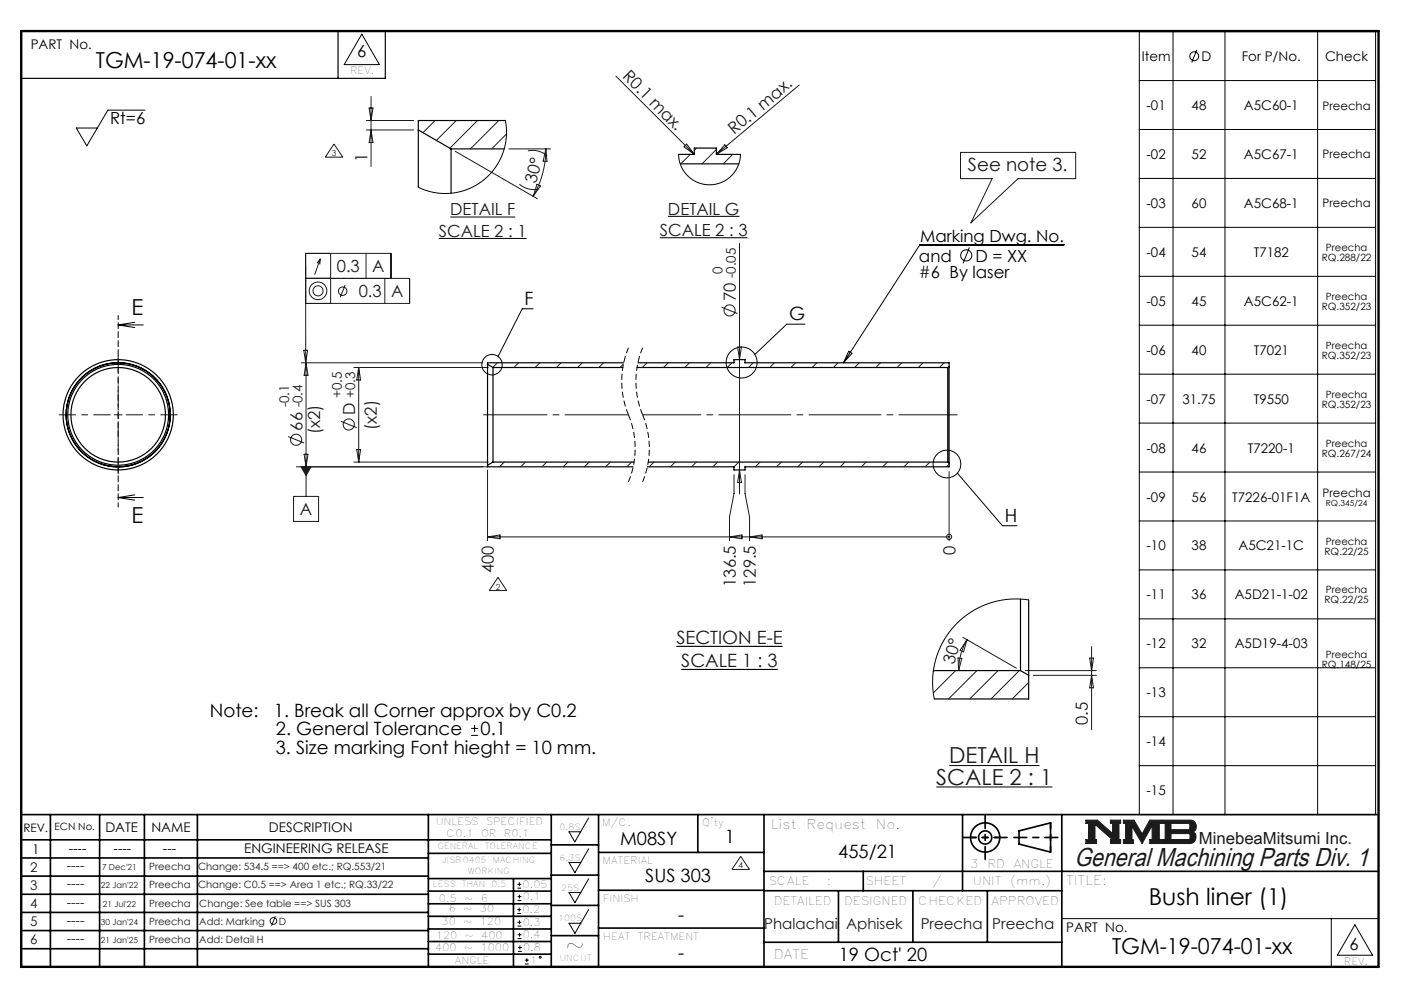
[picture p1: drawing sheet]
<svg xmlns="http://www.w3.org/2000/svg" width="297mm" height="210mm" viewBox="0 0 297 210" stroke-linecap="round" stroke-linejoin="round" font-family="sans-serif">
<g fill="none" stroke="#000" stroke-width=".35">
<path d="M4.5 172.3h287.1M4.5 177.6h112.1M10.7 172.3v32.2M21.1 172.3v32.2M30.5 172.3v32.2M41.8 172.3v32.2M90.6 172.3v32.2M116.6 172.3v32.2M116.6 178.7h10M126.6 172.3v32.2M147.6 172.3v8M161.6 172.3v32.2"/>
<path d="M203.6 172.3v16.1M215.6 175.7l6.6-1.7v6.2l-6.6-1.7zM224.6 172.3v32.2M4.5 185.3h86.1M4.5 181.4h86.1M4.5 189.1h86.1M4.5 193h86.1M4.5 196.8h86.1M90.6 199.1h26M90.6 193.8h26M90.6 188.5h26M90.6 191.1h26"/>
<path d="M90.6 180.5h26M90.6 185.8h26M90.6 196.5h26M108.6 185.8v18.5M116.6 185.1h10M116.6 191.5h10M116.6 197.9h10M126.6 196.3h35M126.6 188.3h35M126.6 180.3h35M161.6 184.3h130M161.6 199.3h63"/>
<path d="M161.6 188.4h63M177.4 188.4v10.9M182.6 184.3v4.1M193.1 188.4v10.9M208.9 188.4v10.9M4.5 200.6h86.1M90.6 201.8h26"/>
<circle cx="208.4" cy="177.1" r="3.1"/>
<circle cx="208.4" cy="177.1" r="1.39"/>
</g>
<path d="M203.2 32.2h24.3v5.6h-12.1l-10 9.3 4.5-9.3h-6.7zM229.7 173.4h2.4l3.3 2.9v-2.2h-.5v-.7h2.2v.7h-.4v3.4h.4v.9h-2.2v-.8h.4l-3.7-3.2v3.2h.4v.8h-2.3v-.8h.6v-3.5h-.6zM237.6 173.4h2.3l1.7 3 1.6-3h2.5v.7h-.5v3.4h.5v.9h-2.5v-.9h.5v-2.9l-2.1 3.8-2.1-3.6v2.8h.3v.8h-2.2v-.9h.5v-3.4h-.5zM245.9 173.4h6a1.34 1.34 0 0 1 1.1 1.1 1.34 1.34 0 0 1-.6 1.4 1.33 1.33 0 0 1 .5 1.5 1.33 1.33 0 0 1-1.2 1h-5.8v-.9h.6v-3.4h-.6zM247.7 174.1l3.8 .1 .2 .2v.8l-.3 .3h-3.7zM247.7 176.3h3.8l.2 .2v.8l-.3 .2h-3.7z" fill="none" stroke="#191924" stroke-width=".21"/>
<path d="M76.5 7.2l3.8 6.5h-7.5zM124.5 173l-2.9 5-1.2-2.1h2.4M124.5 179.5l-2.9 5.1-1.2-2.2h2.4M124.5 185.8l-2.9 5.1-1.2-2.1h2.4M124.5 192.3l-2.9 5.1-1.2-2.1h2.4M224.6 194.3h67M281.6 194.3v10.2M286.6 195.6l3.7 6.4h-7.4z" fill="none" stroke="#000" stroke-width=".21"/>
<path d="M4.5 6.6h287.1" fill="none" stroke="#000" stroke-width=".21" stroke-dasharray="6.3 1.3 1.3 1.3" stroke-dashoffset="1.9"/>
<path d="M71.5 6.6v10M81.5 6.6v10h-77" fill="none" stroke="#000" stroke-width=".25"/>
<path d="M205.3 177.1h6.2M222.2 174v6.2" fill="none" stroke="#000" stroke-width=".35" stroke-dasharray="15.2 1.3 1.3 1.3" stroke-dashoffset="14.1"/>
<path d="M203.8 177.1h9.2M208.4 172.5v9.2M214.5 177.1h9.3" fill="none" stroke="#000" stroke-width=".35" stroke-dasharray="15.2 1.3 1.3 1.3" stroke-dashoffset="12.5"/>
<path d="M4.5 6.6h287.1v197.9h-287.1z" fill="none" stroke="#000" stroke-width=".5"/>
<path d="M229.7 173.4v.7h.6v3.5h-.6v.8h2.3v-.8h-.4v-3.2l3.7 3.2h-.4v.8h2.2v-.9h-.4v-3.4h.4v-.7h-2.2v.7h.5v2.2l-3.3-2.9zM237.6 173.4v.7h.5v3.4h-.5v.9h2.2v-.8h-.3v-2.8l2.1 3.6 2.1-3.8v2.9h-.5v.9h2.5v-.9h-.5v-3.4h.5v-.7h-2.5l-1.6 3-1.7-3zM247.7 176.3h3.8l.2 .2v.8l-.3 .2h-3.7zM245.9 173.4v.7h.6v3.4h-.6v.9l6.3-.1 .5-.4 .3-.8-.1-.7-.5-.5a1.34 1.34 0 0 0 .6-1.4 1.34 1.34 0 0 0-1.1-1.1zM247.7 174.1h3.7l.3 .3v.8l-.3 .3h-3.7z" fill-rule="evenodd" fill="#191924"/>
<g fill="none" stroke="#191924" stroke-width=".21">
<path d="M130.3 16.1l16.6 16.5M169.1 18l-17.5 14.6M70.7 30.5l1.8 2.7h-3.7zM77.5 27.5h10M77.5 25.5h10M78.1 22.8h.8l-.4 2.7zM78.5 20.4v14.8M78.5 27.5l.4 2.6h-.8zM96.3 32l17.4 10M107.7 31.5h8.8M109.9 38.9a4.7 4.7 0 0 0 4 1.1M111.7 31.9a4.7 4.7 0 0 1 4 1.1"/>
<path d="M113.6 39l.7 .3-1.5 2.2zM115.5 31.5a20.1 20.1 0 0 1-2.7 10M115.5 31.5l.2 2.7-.8-.1zM145.3 30.5l1.6 2.1-2.2-1.5zM153.3 30.6l.5 .6-2.2 1.4zM64.7 58.9h21.9v5.3h-21.9v-10.6h18v5.3M64.7 56.2v20.5M67.8 54.7l-.8 1M67.8 54.7l-.2 1.2M67.8 54.7l-1.2 3.4M69.9 53.6v10.6M77.4 53.6v5.3"/>
<path d="M81.4 58.9v5.3M156.4 51.4v53.1M63.7 76.7h38.4M64.3 74.1h.8l-.4 2.6zM64.7 76.7v28.3M64.7 76.7l.4 2.7h-.8zM73 60.3l-1 2.6M74.9 77.7h28.4M75.9 77.7v20M75.9 77.7l.4 2.7h-.8zM152.7 65l3.3 1.3M156 73.4h.8l-.4 2.7z"/>
<path d="M24.2 87.7h1.6M25 86.9v1.7M61 92.3l3.3 1.4M62.7 98.7h40.4M63.7 98.7h2.1l-1.1 1.9zM64.3 96.1h.8l-.4 2.6zM72.1 89.1l3.4 1.3M74.9 97.7h28.4M75.5 95.1h.8l-.4 2.6zM103.1 99.4v15M156.4 99.4l.4 2.6h-.8zM200.8 99.7v14.7"/>
<path d="M62.1 105h5.3v5.3h-5.3zM103.1 113.5h97.7M103.1 113.5l2.7-.4v.8zM154.3 113.5l2.7-.4v.8zM155.3 100.4v4l-1 5v5M157.6 100.4v4l1 5v5M158.6 113.5l2.6-.4v.8zM200.8 113.5h.1M105.3 122.1l1.9 2.8h-3.7zM202.7 139.1l.8 .1-.7 2.6zM203.7 134.8l11.3 6.5M204.5 135.3a13.1 13.1 0 0 0-1.7 6.5"/>
<path d="M204.5 135.3l-.7 2.6-.7-.4zM230.5 139.2h.8l-.4 2.6zM230.9 136.7v17.6M216.9 141.8h15M218.6 142.8h13.3M230.9 142.8l.4 2.7h-.8zM58.2 193.8l-.8 2M156.7 181.1l1.8 2.8h-3.7z"/>
<circle cx="67.3" cy="61.5" r="1.07"/>
<circle cx="67.3" cy="61.5" r="1.87"/>
<circle cx="72.5" cy="61.6" r=".89"/>
<circle cx="154.3" cy="65.6" r="1.18"/>
<circle cx="62.6" cy="93" r="1.18"/>
<circle cx="73.8" cy="89.8" r="1.18"/>
<circle cx="200.8" cy="113.5" r=".54"/>
<circle cx="57.8" cy="194.8" r=".71"/>
</g>
<path d="M143.1 136.7h22.4M144.1 141.6h20.4" fill="none" stroke="#000" stroke-width=".24"/>
<g fill="none" stroke="#000" stroke-width=".21">
<path d="M241 6.7h50v165.6h-50zM241 17h50M248.1 6.7v165.6M253.2 10.5l-1.1 2.7M259.1 6.7v165.6M278.7 6.7v165.6M30.7 23.3h-7.9l-4.4 7.6-2.3-3.8h4.5M241 27.4h50M241 37.7h50M92.8 50.4h18.6M95.2 45.9h13.8M139.6 50.3h18.5"/>
<path d="M141.3 45.8h15.1M205.1 52.3l-1.4 3.4M225.1 51.8h-30.5l-16.2 24.9M241 48.1h50M241 58.4h50M25 68.7h5.3M25 68.7l3.5 .6M28.5 68.2l-3.5 .5M112.8 65.3h-2.3l-5.1 10.1M170.3 68.6h-3.9l-6.7 6.4M179.5 74.3l.7 .4-1.8 2zM241 68.8h50"/>
<path d="M241 79.1h50M241 89.5h50M241 99.8h50M25 105.2h5.3M25 105.2l3.5 .6M28.5 104.7l-3.5 .5M202.5 100.1l9.6 11.1h3.1M241 110.2h50M241 120.5h50M241 130.9h50M99.7 155.5h1.4M99.7 154h1.4"/>
<path d="M100.4 153.3v1.5M241 141.2h50M241 151.6h50M198.1 166.4h24.5M200.8 161.9h19.1M241 161.9h50M109.4 193.2h.8M109.4 192.4h.8M109.5 187.8h.8M109.5 187h.8M109.5 195.9h.8M109.5 195h.8"/>
<path d="M109.5 190.4h.8M109.5 189.6h.8M109.5 198.5h.8M109.5 197.7h.8M109.8 192v.8M109.9 186.6v.8M109.9 194.6v.8M109.9 189.2v.8M109.9 197.3v.8M110 200v.8M109.6 201.2h.8M109.6 200.4h.8"/>
<path d="M111 203.9h.9M111 203h.9M111.4 202.6v.9"/>
<circle cx="252.6" cy="11.9" r=".94"/>
<circle cx="204.4" cy="54" r="1.18"/>
<circle cx="104.1" cy="77.1" r="2.16"/>
<circle cx="156.9" cy="76.7" r="3.3"/>
<circle cx="200.3" cy="98.1" r="2.93"/>
<circle cx="114.3" cy="202.4" r=".2"/>
</g>
<path d="M132.9 73.5a18.4 18.4 0 0 0 0 14.2M135.9 73.5a18.4 18.4 0 0 0 0 14.2M132.9 87.7a18.4 18.4 0 0 1 0 14.2M135.9 87.7a18.4 18.4 0 0 1 0 14.2" fill="none" stroke="#000" stroke-width=".21" stroke-dasharray="1.3 .6" stroke-linecap="butt"/>
<path d="M25 66.7v40.5" fill="none" stroke="#000" stroke-width=".21" stroke-dasharray="1.3 .6" stroke-dashoffset=".4"/>
<path d="M132.9 87.7h-30.6" fill="none" stroke="#191924" stroke-width=".21" stroke-dasharray="15.2 1.3 1.3 1.3" stroke-dashoffset="1.8"/>
<path d="M202.5 87.7h-66.6" fill="none" stroke="#191924" stroke-width=".21" stroke-dasharray="15.2 1.3 1.3 1.3" stroke-dashoffset="2.9"/>
<path d="M23.3 87.7h-10.8M25 86.1v-10.9M25 89.4v10.8M26.7 87.7h10.8" fill="none" stroke="#191924" stroke-width=".21" stroke-dasharray="15.2 1.3 1.3 1.3" stroke-dashoffset="11.7"/>
<path d="M63.7 98.7h2.1l-1.1 1.9z" fill="#191924"/>
<g fill="none" stroke="#000" stroke-width=".25">
<path d="M88.5 27.5v12.1M88.5 27.5l6.9 4M95.4 31.5v9.4M95.4 31.5h11.3M106.9 25.5h-18.4v2M143.5 32.7l3.3-.1 .1-1.3h4.6l.1 1.4h5M143.9 34.7h12.4M103.1 77.1v21.3M103.1 77.1l1.2 .6M104.3 77.7v20M104.3 77.7h27.5M131.9 76.7h-28.8v.4"/>
<path d="M134.8 77.7h65.7M134.9 76.7h20.3l.1-.6h2.3v.6h43.2v.9M200.5 77.7v20M200.8 77.6v20.3M200.8 77.6l-.3 .1M103.1 98.4v.3h30.8M104.3 97.7h29.8M104.3 97.7l-1.2 .7M137.1 97.7h63.4M200.5 97.7l.3 .2M200.8 97.9v.8h-43.2v.7h-2.3l-.1-.7h-18.3M215.9 126.7v15.1"/>
<path d="M217.6 126.9v15.9M197.5 141.8h18.4M215.9 141.8l1.7 1M217.6 142.8v5h-20"/>
<circle cx="25" cy="87.7" r="11"/>
<circle cx="25" cy="87.7" r="11.7"/>
<circle cx="25" cy="87.7" r="10"/>
<circle cx="25" cy="87.7" r="10.7"/>
</g>
<g fill="none" stroke="#191924" stroke-width=".21">
<path d="M92 25.5l-2.5 2.6M96.5 25.5l-4.2 4.2M101 25.5l-5.8 5.8M105.5 25.5l-6 6M107.1 28.3l-3.1 3.2M146 32.7l-2 2M147.3 31.3l-.4 .5M151.5 31.6l-3 3.1M155 32.7l-2 2M105.2 76.7l-1 1M109.7 76.7l-1 1M114.2 76.7l-1 1"/>
<path d="M118.7 76.7l-1 1M123.2 76.7l-1 1M127.7 76.7l-1 1M131.9 77l-.7 .7M136.9 76.7l-1 1M141.4 76.7l-1 1M145.9 76.7l-1 1M150.3 76.7l-1 1M154.8 76.7l-1 1M155.5 76.1l-.2 .2M159.3 76.7l-1 1M163.8 76.7l-1 1"/>
<path d="M168.3 76.7l-1 1M172.8 76.7l-1 1M177.3 76.7l-1 1M181.8 76.7l-1 1M186.3 76.7l-1 1M190.8 76.7l-1 1M195.2 76.7l-1 1M199.7 76.7l-1 1M106.7 97.7l-1 1M111.2 97.7l-1 1M115.7 97.7l-1 1M120.1 97.7l-1 1"/>
<path d="M124.6 97.7l-1 1M129.1 97.7l-1 1M133.6 97.7l-1 1M138.3 97.7l-1 1M142.8 97.7l-1 1M147.3 97.7l-1 1M151.8 97.7l-1 1M156.3 97.7l-1 1M160.8 97.7l-1 1M165.3 97.7l-1 1M169.8 97.7l-1 1M174.2 97.7l-1 1"/>
<path d="M178.7 97.7l-1 1M183.2 97.7l-1 1M187.7 97.7l-1 1M192.2 97.7l-1 1M196.7 97.7l-1 1M200.8 98.1l-.6 .6M197.7 141.8l-.3 .3M202.2 141.8l-4.8 4.7M206.6 141.8l-6 6M211.1 141.8l-6 6M215.6 141.8l-6 6M217.6 144.3l-3.5 3.5"/>
</g>
<path d="M106.9 25.5l.2 1.7v1.9l-.3 1.8-.5 1.7-.8 1.7-.9 1.4-1.2 1.3-1.3 1.3-1.5 .9-1.6 .8-1.8 .6-1.7 .3h-1.8l-1.8-.2-1.8-.4-1.6-.7M143.5 32.7l.2 1.2 .4 1.2 .6 1.1 .8 1 1 .8 1.1 .6 1.2 .4 1.3 .1 1.3-.1 1.2-.4 1.1-.6 1-.8 .8-1 .6-1.1 .4-1.2 .1-1.2M217.6 126.9l-2.2-.2h-2l-2.1 .3-2.1 .6-2 .8-1.8 1.1-1.7 1.2-1.6 1.5-1.4 1.6-1.1 1.7-.9 1.9-.7 2-.5 2.1-.2 2.1v2.1l.3 2.1" fill="none" stroke="#000" stroke-width=".21"/>
<text font-size="5.5" fill="#191924" x="227.3" y="183.2">General Machining Parts Div. 1</text>
<g font-size="4.9">
<text x="243" y="191.4">Bush liner (1)</text>
<text x="119.6" y="201.6">~</text>
</g>
<g font-size="4.7">
<text x="20.3" y="14.4">TGM-19-074-01-xx</text>
<text x="27.8" y="66.6">E</text>
<text x="27.8" y="110.6">E</text>
<text x="235.2" y="201.7">TGM-19-074-01-xx</text>
</g>
<g font-size="4.7" fill="#191924">
<text x="200.8" y="161.4">DETAIL H</text>
<text x="198.1" y="165.9">SCALE 2 : 1</text>
</g>
<g font-size="3.9" fill="#191924">
<text x="204.8" y="36.2">See note 3.</text>
<text x="143.1" y="136.3">SECTION E-E</text>
<text x="144.1" y="141.2">SCALE 1 : 3</text>
</g>
<g font-size="3.9">
<text x="111" y="64.5">F</text>
<text x="166.9" y="67.8">G</text>
<text x="212.6" y="110.4">H</text>
<text x="44.4" y="151.6">Note:</text>
<text x="57.9" y="151.6">1. Break all Corner approx by C0.2</text>
<text x="58.4" y="155.5">2. General Tolerance</text>
<text x="101.7" y="155.5">0.1</text>
<text x="58.4" y="159.4">3. Size marking Font hieght = 10 mm.</text>
<text x="131.2" y="178.7">M08SY</text>
<text x="153.3" y="178.4">1</text>
<text x="177.3" y="181.4">455/21</text>
<text x="136.5" y="186.5">SUS 303</text>
<text x="143.5" y="194.9">-</text>
<text x="143.5" y="202.9">-</text>
<text x="177.4" y="203.3">19 Oct' 20</text>
</g>
<g font-size="3.5">
<text x="75.6" y="12.1">6</text>
<text x="23.3" y="26.3">Rt=6</text>
<text x="194.6" y="51.2">Marking Dwg. No.</text>
<text x="194.4" y="55.3">and</text>
<text x="194.4" y="58.9">#6 By laser</text>
<text x="206.3" y="55.3">D = XX</text>
<text x="285.5" y="200.9">6</text>
</g>
<g font-size="3.5" fill="#191924">
<text x="131.5" y="16.2" transform="rotate(45 131.5 16.2)">R0.1 max.</text>
<text x="155.3" y="28.5" transform="rotate(-40 155.3 28.5)">R0.1 max.</text>
<text x="77.7" y="34.2" transform="rotate(-90 77.7 34.2)">1</text>
<text x="113.4" y="38.9" transform="rotate(-76 113.4 38.9)">30°</text>
<text x="95.2" y="45.5">DETAIL F</text>
<text x="141.3" y="45.4">DETAIL G</text>
<text x="92.8" y="50">SCALE 2 : 1</text>
<text x="139.6" y="49.9">SCALE 2 : 3</text>
<text x="71.2" y="57.6">0.3</text>
<text x="78.7" y="57.6">A</text>
<text x="75.9" y="62.9">0.3</text>
<text x="82.7" y="62.9">A</text>
<text x="155.7" y="63.7" transform="rotate(-90 155.7 63.7)">70</text>
<text x="75.1" y="87.8" transform="rotate(-90 75.1 87.8)">D</text>
<text x="64" y="91.1" transform="rotate(-90 64 91.1)">66</text>
<text x="67.7" y="91.8" transform="rotate(-90 67.7 91.8)">(x2)</text>
<text x="79.7" y="90.9" transform="rotate(-90 79.7 90.9)">(x2)</text>
<text x="63.4" y="109">A</text>
<text x="202.1" y="117.3" transform="rotate(-90 202.1 117.3)">0</text>
<text x="104.5" y="121.2" transform="rotate(-90 104.5 121.2)">400</text>
<text x="155.7" y="124.1" transform="rotate(-90 155.7 124.1)">136.5</text>
<text x="159.9" y="124.1" transform="rotate(-90 159.9 124.1)">129.5</text>
<text x="201.8" y="140.5" transform="rotate(-74 201.8 140.5)">30°</text>
<text x="230.1" y="153.3" transform="rotate(-90 230.1 153.3)">0.5</text>
<text x="253.6" y="178.5">MinebeaMitsumi Inc.</text>
</g>
<g font-size="3.2" fill="#191924">
<text x="161.6" y="196.4">Phalachai</text>
<text x="179" y="196.4">Aphisek</text>
<text x="194.8" y="196.4">Preecha</text>
<text x="209.9" y="196.4">Preecha</text>
</g>
<g font-size="2.8">
<text x="6.5" y="10.4">PART No.</text>
<text x="241.5" y="13">Item</text>
<text x="254.2" y="13">D</text>
<text x="262.7" y="13">For P/No.</text>
<text x="280.3" y="13">Check</text>
<text x="242.5" y="23.3">-01</text>
<text x="252.1" y="23.3">48</text>
<text x="263.1" y="23.3">A5C60-1</text>
<text x="242.5" y="33.6">-02</text>
<text x="252.1" y="33.6">52</text>
<text x="263.1" y="33.6">A5C67-1</text>
<text x="242.5" y="44">-03</text>
<text x="252.1" y="44">60</text>
<text x="263.1" y="44">A5C68-1</text>
<text x="242.5" y="54.3">-04</text>
<text x="252.1" y="54.3">54</text>
<text x="265.2" y="54.3">T7182</text>
<text x="242.5" y="64.7">-05</text>
<text x="252.1" y="64.7">45</text>
<text x="263.1" y="64.7">A5C62-1</text>
<text x="242.5" y="75">-06</text>
<text x="252.1" y="75">40</text>
<text x="265.2" y="75">T7021</text>
<text x="242.5" y="85.4">-07</text>
<text x="250.1" y="85.4">31.75</text>
<text x="265.2" y="85.4">T9550</text>
<text x="242.5" y="95.7">-08</text>
<text x="252.1" y="95.7">46</text>
<text x="263.9" y="95.7">T7220-1</text>
<text x="242.5" y="106.1">-09</text>
<text x="252.1" y="106.1">56</text>
<text x="260.7" y="106.1">T7226-01F1A</text>
<text x="242.5" y="116.4">-10</text>
<text x="252.1" y="116.4">38</text>
<text x="262" y="116.4">A5C21-1C</text>
<text x="242.5" y="126.8">-11</text>
<text x="252.1" y="126.8">36</text>
<text x="261.2" y="126.8">A5D21-1-02</text>
<text x="242.5" y="137.1">-12</text>
<text x="252.1" y="137.1">32</text>
<text x="261.2" y="137.1">A5D19-4-03</text>
<text x="242.5" y="147.5">-13</text>
<text x="242.5" y="157.8">-14</text>
<text x="242.5" y="168.2">-15</text>
<text x="22.3" y="175.9">DATE</text>
<text x="32" y="175.9">NAME</text>
<text x="56.9" y="175.9">DESCRIPTION</text>
<text x="163.1" y="175.3">List</text>
<text x="170.6" y="175.3">Request</text>
<text x="185.3" y="175.3">No.</text>
<text x="6.8" y="180.6">1</text>
<text x="14.5" y="180.3">----</text>
<text x="24" y="180.3">----</text>
<text x="34.5" y="180.3">---</text>
<text x="51.7" y="180.3">ENGINEERING RELEASE</text>
<text x="225.5" y="187.2">TITLE:</text>
<text x="225.6" y="197.2">PART No.</text>
<text x="163.7" y="202.9">DATE</text>
</g>
<g font-size="2.8" fill="#191924">
<text x="152.8" y="57.9" transform="rotate(-90 152.8 57.9)">0</text>
<text x="155.7" y="58.8" transform="rotate(-90 155.7 58.8)">-0.05</text>
<text x="61.2" y="86.2" transform="rotate(-90 61.2 86.2)">-0.1</text>
<text x="64" y="86.2" transform="rotate(-90 64 86.2)">-0.4</text>
<text x="72.3" y="84.2" transform="rotate(-90 72.3 84.2)">+0.5</text>
<text x="75.1" y="84.2" transform="rotate(-90 75.1 84.2)">+0.3</text>
<text x="6.4" y="184.3">2</text>
<text x="14.1" y="184">----</text>
<text x="6.4" y="188.2">3</text>
<text x="14.1" y="187.9">----</text>
<text x="14.1" y="191.7">----</text>
<text x="6.4" y="192">4</text>
<text x="6.4" y="195.8">5</text>
<text x="14.1" y="195.6">----</text>
<text x="6.4" y="199.7">6</text>
<text x="14.1" y="199.4">----</text>
</g>
<g font-size="2.5">
<text x="279.8" y="23.2">Preecha</text>
<text x="279.8" y="33.5">Preecha</text>
<text x="279.8" y="43.9">Preecha</text>
<text x="279.8" y="105.1">Preecha</text>
<text x="4.9" y="175.9">REV.</text>
<text x="205.2" y="183.5">3</text>
<text x="208.9" y="183.5">RD</text>
<text x="214.4" y="183.5">ANGLE</text>
<text x="162.5" y="187.2">SCALE</text>
<text x="163.7" y="191.4">DETAILED</text>
<text x="174.9" y="187.2">:</text>
<text x="178.6" y="191.4">DESIGNED</text>
<text x="183.1" y="187.2">SHEET</text>
<text x="194.2" y="191.4">CHECKED</text>
<text x="197.2" y="187.2">/</text>
<text x="205.8" y="187.2">UNIT</text>
<text x="209.8" y="191.4">APPROVED</text>
<text x="213.7" y="187.2">(mm.)</text>
</g>
<g font-size="2.1">
<text x="74.1" y="15.7">REV.</text>
<text x="280.5" y="53.1">Preecha</text>
<text x="279.6" y="55.2">RQ.288/22</text>
<text x="279.6" y="65.5">RQ.352/23</text>
<text x="280.5" y="63.4">Preecha</text>
<text x="279.6" y="75.9">RQ.352/23</text>
<text x="280.5" y="73.8">Preecha</text>
<text x="279.6" y="86.2">RQ.352/23</text>
<text x="280.5" y="84.1">Preecha</text>
<text x="280.5" y="94.5">Preecha</text>
<text x="279.6" y="96.6">RQ.267/24</text>
<text x="280.2" y="117.3">RQ.22/25</text>
<text x="280.5" y="115.2">Preecha</text>
<text x="280.5" y="125.5">Preecha</text>
<text x="280.2" y="127.6">RQ.22/25</text>
<text x="279.6" y="141.3">RQ.148/25</text>
<text x="280.5" y="139.1">Preecha</text>
<text x="11.6" y="175.6">ECN No.</text>
<text x="92.2" y="174.4">UNLESS</text>
<text x="94.5" y="177">C0.1</text>
<text x="101.8" y="177">OR</text>
<text x="102.8" y="174.4">SPECIFIED</text>
<text x="106.6" y="177">R0.1</text>
<text x="127.3" y="174.6">M/C.</text>
<text x="148.6" y="174.7">Q'ty</text>
<text x="127.5" y="182.7">MATERIAL</text>
<text x="92.8" y="190.7">0.5</text>
<text x="98.2" y="190.7">~</text>
<text x="101.7" y="190.7">6</text>
<text x="110.6" y="187.7">0.05</text>
<text x="110.6" y="190.4">0.1</text>
<text x="127.6" y="190.8">FINISH</text>
<text x="93.4" y="195.6">30</text>
<text x="94.9" y="193">6</text>
<text x="98" y="195.6">~</text>
<text x="98" y="193">~</text>
<text x="101.5" y="195.6">120</text>
<text x="101.5" y="193">30</text>
<text x="110.5" y="193.1">0.2</text>
<text x="110.6" y="195.8">0.3</text>
<text x="92.1" y="201">400</text>
<text x="92.2" y="198.5">120</text>
<text x="96.2" y="203.8">ANGLE</text>
<text x="98.2" y="201">~</text>
<text x="98.3" y="198.5">~</text>
<text x="101.7" y="201">1000</text>
<text x="101.8" y="198.5">400</text>
<text x="110.6" y="198.4">0.4</text>
<text x="110.7" y="201.1">0.8</text>
<text x="112.1" y="203.8">1</text>
<text x="127.6" y="198.9">HEAT</text>
<text x="134.9" y="198.9">TREATMENT</text>
<text x="284.3" y="204">REV.</text>
</g>
<g font-size="2.1" fill="#191924">
<text x="31.6" y="184">Preecha</text>
<text x="41.9" y="184">Change: 534.5 ==&gt; 400 etc.; RQ.553/21</text>
<text x="31.6" y="187.9">Preecha</text>
<text x="31.6" y="191.7">Preecha</text>
<text x="41.9" y="187.9">Change: C0.5 ==&gt; Area 1 etc.; RQ.33/22</text>
<text x="42.2" y="191.7">Change: See table ==&gt; SUS 303</text>
<text x="31.6" y="195.6">Preecha</text>
<text x="42.2" y="195.6">Add: Marking</text>
<text x="59" y="195.6">D</text>
<text x="31.6" y="199.4">Preecha</text>
<text x="42.2" y="199.4">Add: Detail H</text>
</g>
<g font-size="1.8" fill="#191924">
<text x="70.2" y="33">3</text>
<text x="104.9" y="124.7">2</text>
<text x="21.6" y="184">7 Dec'21</text>
<text x="156.2" y="183.7">4</text>
<text x="21.3" y="187.9">22 Jan'22</text>
<text x="21.8" y="191.7">21 Jul'22</text>
<text x="21.3" y="195.6">30 Jan'24</text>
<text x="21.3" y="199.4">21 Jan'25</text>
</g>
<g font-size="1.8">
<text x="280.5" y="107">RQ.345/24</text>
<text x="92.6" y="179.6">GENERAL</text>
<text x="102.5" y="179.6">TOLERANCE</text>
<text x="118.4" y="175.5">0.8S</text>
<text x="93.5" y="182.6">JISB0405</text>
<text x="99" y="184.9">WORKING</text>
<text x="104.3" y="182.6">MACHING</text>
<text x="118.4" y="182">6.3S</text>
<text x="91.6" y="187.6">LESS</text>
<text x="97.7" y="187.6">THAN</text>
<text x="104" y="187.6">0.5</text>
<text x="118.7" y="188.3">25S</text>
<text x="118.1" y="194.8">100S</text>
<text x="118.4" y="203.3">UNCUT</text>
</g>
</svg>
